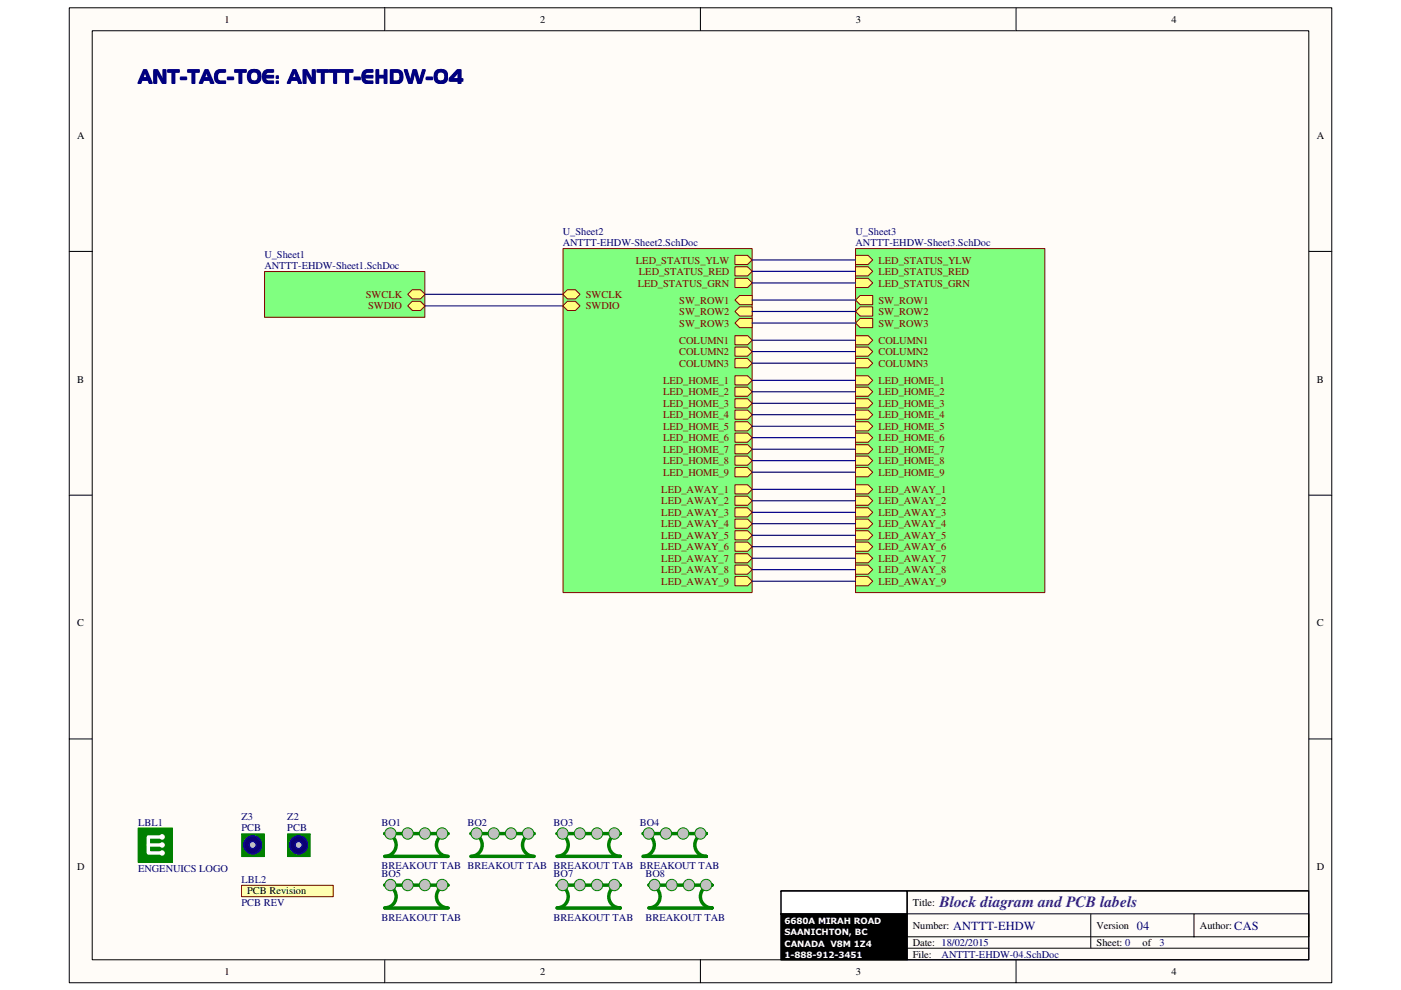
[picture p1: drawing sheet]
<svg xmlns="http://www.w3.org/2000/svg" width="297mm" height="210mm" viewBox="0 0 297 210" stroke-linecap="round" stroke-linejoin="round" font-family="sans-serif">
<path d="M14.7 1.7h267.7v206.7h-267.7z" fill="#fffcf8"/>
<path d="M14.7 1.7h267.7v206.7h-267.7z" fill="none" stroke="#000" stroke-width=".21"/>
<path d="M19.6 6.6h257.9v196.9h-257.9z" fill="#fffcf8"/>
<g fill="none" stroke="#000" stroke-width=".21">
<path d="M19.6 6.5h257.9v197h-257.9zM81.6 1.6v4.9M148.5 1.6v4.9M215.4 1.6v4.9M14.7 53.3h4.9M277.5 53.3h4.9M14.7 105h4.9M277.5 105h4.9M14.7 156.7h4.9M277.5 156.7h4.9M165.6 188.9h26.7M192.3 198.6h85.2v-4.8h-24.4v4.8"/>
<path d="M192.3 193.8h60.8M231.3 193.8v7.2M277.5 188.9h-85.2v14.6M81.6 203.5v4.9M148.5 203.5v4.9M192.3 201h85.2M215.4 203.5v4.9"/>
</g>
<path d="M165.6 189h26.7v4.8h-26.7z" fill="#fff"/>
<path d="M165.6 188.9h26.7v4.9h-26.7zM165.6 193.8h26.7v9.7h-26.7z" fill="none" stroke="#000" stroke-width=".21"/>
<path d="M165.6 188.9h111.9v14.6h-111.9zM165.6 193.8h26.7M192.3 188.9v14.6" fill="none" stroke="#000" stroke-width=".24"/>
<path d="M165.6 193.8h26.7v9.7h-26.7z" fill="#000"/>
<path d="M56.1 57.6h34v9.7h-34z" fill="#80ff80"/>
<path d="M56.1 57.6h34v9.7h-34z" fill="none" stroke="#800000" stroke-width=".21"/>
<path d="M87.4 61.4h1.8l.9 1-.9 1h-1.8l-1-1z" fill-rule="evenodd" fill="#ffff80"/>
<path d="M87.4 61.4h1.8l.9 1-.9 1h-1.8l-1-1z" fill="none" stroke="#800000" stroke-width=".21"/>
<path d="M87.4 63.9h1.8l.9 1-.9 .9h-1.8l-1-.9z" fill-rule="evenodd" fill="#ffff80"/>
<path d="M87.4 63.9h1.8l.9 1-.9 .9h-1.8l-1-.9z" fill="none" stroke="#800000" stroke-width=".21"/>
<path d="M90.1 62.4h29.2M90.1 64.9h29.2" fill="none" stroke="#000080" stroke-width=".24"/>
<path d="M119.4 52.7h40.1v72.9h-40.1z" fill="#80ff80"/>
<path d="M119.4 52.7h40.1v72.9h-40.1z" fill="none" stroke="#800000" stroke-width=".21"/>
<path d="M155.8 63.6l1-.9h2.7v1.9h-2.7z" fill-rule="evenodd" fill="#ffff80"/>
<path d="M155.8 63.6l1-.9h2.7v1.9h-2.7z" fill="none" stroke="#800000" stroke-width=".21"/>
<path d="M155.8 66l1-.9h2.7v1.9h-2.7z" fill-rule="evenodd" fill="#ffff80"/>
<path d="M155.8 66l1-.9h2.7v1.9h-2.7z" fill="none" stroke="#800000" stroke-width=".21"/>
<path d="M155.8 68.5l1-1h2.7v2h-2.7z" fill-rule="evenodd" fill="#ffff80"/>
<path d="M155.8 68.5l1-1h2.7v2h-2.7z" fill="none" stroke="#800000" stroke-width=".21"/>
<path d="M155.8 54.1h2.7l1 1-1 1h-2.7z" fill-rule="evenodd" fill="#ffff80"/>
<path d="M155.8 54.1h2.7l1 1-1 1h-2.7z" fill="none" stroke="#800000" stroke-width=".21"/>
<path d="M155.8 56.6h2.7l1 .9-1 1h-2.7z" fill-rule="evenodd" fill="#ffff80"/>
<path d="M155.8 56.6h2.7l1 .9-1 1h-2.7z" fill="none" stroke="#800000" stroke-width=".21"/>
<path d="M155.8 59h2.7l1 1-1 1h-2.7z" fill-rule="evenodd" fill="#ffff80"/>
<path d="M155.8 59h2.7l1 1-1 1h-2.7z" fill="none" stroke="#800000" stroke-width=".21"/>
<path d="M119.3 62.4l1-1h1.7l1 1-1 1h-1.7z" fill-rule="evenodd" fill="#ffff80"/>
<path d="M119.3 62.4l1-1h1.7l1 1-1 1h-1.7z" fill="none" stroke="#800000" stroke-width=".21"/>
<path d="M119.3 64.9l1-1h1.7l1 1-1 .9h-1.7z" fill-rule="evenodd" fill="#ffff80"/>
<path d="M119.3 64.9l1-1h1.7l1 1-1 .9h-1.7z" fill="none" stroke="#800000" stroke-width=".21"/>
<path d="M155.8 71.2h2.7l1 .9-1 1h-2.7z" fill-rule="evenodd" fill="#ffff80"/>
<path d="M155.8 71.2h2.7l1 .9-1 1h-2.7z" fill="none" stroke="#800000" stroke-width=".21"/>
<path d="M155.8 73.6h2.7l1 .9-1 1h-2.7z" fill-rule="evenodd" fill="#ffff80"/>
<path d="M155.8 73.6h2.7l1 .9-1 1h-2.7z" fill="none" stroke="#800000" stroke-width=".21"/>
<path d="M155.8 76h2.7l1 1-1 1h-2.7z" fill-rule="evenodd" fill="#ffff80"/>
<path d="M155.8 76h2.7l1 1-1 1h-2.7z" fill="none" stroke="#800000" stroke-width=".21"/>
<path d="M155.8 99.1h2.7l1 1-1 1h-2.7z" fill-rule="evenodd" fill="#ffff80"/>
<path d="M155.8 99.1h2.7l1 1-1 1h-2.7z" fill="none" stroke="#800000" stroke-width=".21"/>
<path d="M155.8 122.3h2.7l1 .9-1 1h-2.7z" fill-rule="evenodd" fill="#ffff80"/>
<path d="M155.8 122.3h2.7l1 .9-1 1h-2.7z" fill="none" stroke="#800000" stroke-width=".21"/>
<path d="M155.8 79.7h2.7l1 .9-1 1h-2.7z" fill-rule="evenodd" fill="#ffff80"/>
<path d="M155.8 79.7h2.7l1 .9-1 1h-2.7z" fill="none" stroke="#800000" stroke-width=".21"/>
<path d="M155.8 82.1h2.7l1 1-1 .9h-2.7z" fill-rule="evenodd" fill="#ffff80"/>
<path d="M155.8 82.1h2.7l1 1-1 .9h-2.7z" fill="none" stroke="#800000" stroke-width=".21"/>
<path d="M155.8 84.5h2.7l1 1-1 1h-2.7z" fill-rule="evenodd" fill="#ffff80"/>
<path d="M155.8 84.5h2.7l1 1-1 1h-2.7z" fill="none" stroke="#800000" stroke-width=".21"/>
<path d="M155.8 87h2.7l1 .9-1 1h-2.7z" fill-rule="evenodd" fill="#ffff80"/>
<path d="M155.8 87h2.7l1 .9-1 1h-2.7z" fill="none" stroke="#800000" stroke-width=".21"/>
<path d="M155.8 89.4h2.7l1 1-1 1h-2.7z" fill-rule="evenodd" fill="#ffff80"/>
<path d="M155.8 89.4h2.7l1 1-1 1h-2.7z" fill="none" stroke="#800000" stroke-width=".21"/>
<path d="M155.8 91.8h2.7l1 1-1 1h-2.7z" fill-rule="evenodd" fill="#ffff80"/>
<path d="M155.8 91.8h2.7l1 1-1 1h-2.7z" fill="none" stroke="#800000" stroke-width=".21"/>
<path d="M155.8 94.3h2.7l1 .9-1 1h-2.7z" fill-rule="evenodd" fill="#ffff80"/>
<path d="M155.8 94.3h2.7l1 .9-1 1h-2.7z" fill="none" stroke="#800000" stroke-width=".21"/>
<path d="M155.8 96.7h2.7l1 1-1 .9h-2.7z" fill-rule="evenodd" fill="#ffff80"/>
<path d="M155.8 96.7h2.7l1 1-1 .9h-2.7z" fill="none" stroke="#800000" stroke-width=".21"/>
<path d="M155.8 102.8h2.7l1 1-1 .9h-2.7z" fill-rule="evenodd" fill="#ffff80"/>
<path d="M155.8 102.8h2.7l1 1-1 .9h-2.7z" fill="none" stroke="#800000" stroke-width=".21"/>
<path d="M155.8 105.2h2.7l1 1-1 .9h-2.7z" fill-rule="evenodd" fill="#ffff80"/>
<path d="M155.8 105.2h2.7l1 1-1 .9h-2.7z" fill="none" stroke="#800000" stroke-width=".21"/>
<path d="M155.8 107.7h2.7l1 .9-1 1h-2.7z" fill-rule="evenodd" fill="#ffff80"/>
<path d="M155.8 107.7h2.7l1 .9-1 1h-2.7z" fill="none" stroke="#800000" stroke-width=".21"/>
<path d="M155.8 110.1h2.7l1 .9-1 1h-2.7z" fill-rule="evenodd" fill="#ffff80"/>
<path d="M155.8 110.1h2.7l1 .9-1 1h-2.7z" fill="none" stroke="#800000" stroke-width=".21"/>
<path d="M155.8 112.5h2.7l1 1-1 1h-2.7z" fill-rule="evenodd" fill="#ffff80"/>
<path d="M155.8 112.5h2.7l1 1-1 1h-2.7z" fill="none" stroke="#800000" stroke-width=".21"/>
<path d="M155.8 114.9h2.7l1 1-1 1h-2.7z" fill-rule="evenodd" fill="#ffff80"/>
<path d="M155.8 114.9h2.7l1 1-1 1h-2.7z" fill="none" stroke="#800000" stroke-width=".21"/>
<path d="M155.8 117.4h2.7l1 1-1 .9h-2.7z" fill-rule="evenodd" fill="#ffff80"/>
<path d="M155.8 117.4h2.7l1 1-1 .9h-2.7z" fill="none" stroke="#800000" stroke-width=".21"/>
<path d="M155.8 119.8h2.7l1 1-1 1h-2.7z" fill-rule="evenodd" fill="#ffff80"/>
<path d="M155.8 119.8h2.7l1 1-1 1h-2.7z" fill="none" stroke="#800000" stroke-width=".21"/>
<path d="M181.4 52.7h40.1v72.9h-40.1z" fill="#80ff80"/>
<path d="M181.4 52.7h40.1v72.9h-40.1z" fill="none" stroke="#800000" stroke-width=".21"/>
<path d="M182.4 62.7h2.6v1.9h-2.6l-1-1z" fill-rule="evenodd" fill="#ffff80"/>
<path d="M182.4 62.7h2.6v1.9h-2.6l-1-1z" fill="none" stroke="#800000" stroke-width=".21"/>
<path d="M181.4 66l1-.9h2.6v1.9h-2.6z" fill-rule="evenodd" fill="#ffff80"/>
<path d="M181.4 66l1-.9h2.6v1.9h-2.6z" fill="none" stroke="#800000" stroke-width=".21"/>
<path d="M182.4 67.5h2.6v2h-2.6l-1-1z" fill-rule="evenodd" fill="#ffff80"/>
<path d="M182.4 67.5h2.6v2h-2.6l-1-1z" fill="none" stroke="#800000" stroke-width=".21"/>
<path d="M181.4 71.2h2.7l.9 .9-.9 1h-2.7z" fill-rule="evenodd" fill="#ffff80"/>
<path d="M181.4 71.2h2.7l.9 .9-.9 1h-2.7z" fill="none" stroke="#800000" stroke-width=".21"/>
<path d="M181.4 73.6h2.7l.9 .9-.9 1h-2.7z" fill-rule="evenodd" fill="#ffff80"/>
<path d="M181.4 73.6h2.7l.9 .9-.9 1h-2.7z" fill="none" stroke="#800000" stroke-width=".21"/>
<path d="M181.4 76h2.7l.9 1-.9 1h-2.7z" fill-rule="evenodd" fill="#ffff80"/>
<path d="M181.4 76h2.7l.9 1-.9 1h-2.7z" fill="none" stroke="#800000" stroke-width=".21"/>
<path d="M181.4 59h2.7l.9 1-.9 1h-2.7z" fill-rule="evenodd" fill="#ffff80"/>
<path d="M181.4 59h2.7l.9 1-.9 1h-2.7z" fill="none" stroke="#800000" stroke-width=".21"/>
<path d="M181.4 56.6h2.7l.9 .9-.9 1h-2.7z" fill-rule="evenodd" fill="#ffff80"/>
<path d="M181.4 56.6h2.7l.9 .9-.9 1h-2.7z" fill="none" stroke="#800000" stroke-width=".21"/>
<path d="M181.4 54.1h2.7l.9 1-.9 1h-2.7z" fill-rule="evenodd" fill="#ffff80"/>
<path d="M181.4 54.1h2.7l.9 1-.9 1h-2.7z" fill="none" stroke="#800000" stroke-width=".21"/>
<path d="M181.4 99.1h2.7l.9 1-.9 1h-2.7z" fill-rule="evenodd" fill="#ffff80"/>
<path d="M181.4 99.1h2.7l.9 1-.9 1h-2.7z" fill="none" stroke="#800000" stroke-width=".21"/>
<path d="M181.4 122.3h2.7l.9 .9-.9 1h-2.7z" fill-rule="evenodd" fill="#ffff80"/>
<path d="M181.4 122.3h2.7l.9 .9-.9 1h-2.7z" fill="none" stroke="#800000" stroke-width=".21"/>
<path d="M181.4 79.7h2.7l.9 .9-.9 1h-2.7z" fill-rule="evenodd" fill="#ffff80"/>
<path d="M181.4 79.7h2.7l.9 .9-.9 1h-2.7z" fill="none" stroke="#800000" stroke-width=".21"/>
<path d="M181.4 82.1h2.7l.9 1-.9 .9h-2.7z" fill-rule="evenodd" fill="#ffff80"/>
<path d="M181.4 82.1h2.7l.9 1-.9 .9h-2.7z" fill="none" stroke="#800000" stroke-width=".21"/>
<path d="M181.4 84.5h2.7l.9 1-.9 1h-2.7z" fill-rule="evenodd" fill="#ffff80"/>
<path d="M181.4 84.5h2.7l.9 1-.9 1h-2.7z" fill="none" stroke="#800000" stroke-width=".21"/>
<path d="M181.4 87h2.7l.9 .9-.9 1h-2.7z" fill-rule="evenodd" fill="#ffff80"/>
<path d="M181.4 87h2.7l.9 .9-.9 1h-2.7z" fill="none" stroke="#800000" stroke-width=".21"/>
<path d="M181.4 89.4h2.7l.9 1-.9 1h-2.7z" fill-rule="evenodd" fill="#ffff80"/>
<path d="M181.4 89.4h2.7l.9 1-.9 1h-2.7z" fill="none" stroke="#800000" stroke-width=".21"/>
<path d="M181.4 91.8h2.7l.9 1-.9 1h-2.7z" fill-rule="evenodd" fill="#ffff80"/>
<path d="M181.4 91.8h2.7l.9 1-.9 1h-2.7z" fill="none" stroke="#800000" stroke-width=".21"/>
<path d="M181.4 94.3h2.7l.9 .9-.9 1h-2.7z" fill-rule="evenodd" fill="#ffff80"/>
<path d="M181.4 94.3h2.7l.9 .9-.9 1h-2.7z" fill="none" stroke="#800000" stroke-width=".21"/>
<path d="M181.4 96.7h2.7l.9 1-.9 .9h-2.7z" fill-rule="evenodd" fill="#ffff80"/>
<path d="M181.4 96.7h2.7l.9 1-.9 .9h-2.7z" fill="none" stroke="#800000" stroke-width=".21"/>
<path d="M181.4 102.8h2.7l.9 1-.9 .9h-2.7z" fill-rule="evenodd" fill="#ffff80"/>
<path d="M181.4 102.8h2.7l.9 1-.9 .9h-2.7z" fill="none" stroke="#800000" stroke-width=".21"/>
<path d="M181.4 105.2h2.7l.9 1-.9 .9h-2.7z" fill-rule="evenodd" fill="#ffff80"/>
<path d="M181.4 105.2h2.7l.9 1-.9 .9h-2.7z" fill="none" stroke="#800000" stroke-width=".21"/>
<path d="M181.4 107.7h2.7l.9 .9-.9 1h-2.7z" fill-rule="evenodd" fill="#ffff80"/>
<path d="M181.4 107.7h2.7l.9 .9-.9 1h-2.7z" fill="none" stroke="#800000" stroke-width=".21"/>
<path d="M181.4 110.1h2.7l.9 .9-.9 1h-2.7z" fill-rule="evenodd" fill="#ffff80"/>
<path d="M181.4 110.1h2.7l.9 .9-.9 1h-2.7z" fill="none" stroke="#800000" stroke-width=".21"/>
<path d="M181.4 112.5h2.7l.9 1-.9 1h-2.7z" fill-rule="evenodd" fill="#ffff80"/>
<path d="M181.4 112.5h2.7l.9 1-.9 1h-2.7z" fill="none" stroke="#800000" stroke-width=".21"/>
<path d="M181.4 114.9h2.7l.9 1-.9 1h-2.7z" fill-rule="evenodd" fill="#ffff80"/>
<path d="M181.4 114.9h2.7l.9 1-.9 1h-2.7z" fill="none" stroke="#800000" stroke-width=".21"/>
<path d="M181.4 117.4h2.7l.9 1-.9 .9h-2.7z" fill-rule="evenodd" fill="#ffff80"/>
<path d="M181.4 117.4h2.7l.9 1-.9 .9h-2.7z" fill="none" stroke="#800000" stroke-width=".21"/>
<path d="M181.4 119.8h2.7l.9 1-.9 1h-2.7z" fill-rule="evenodd" fill="#ffff80"/>
<path d="M181.4 119.8h2.7l.9 1-.9 1h-2.7z" fill="none" stroke="#800000" stroke-width=".21"/>
<g fill="none" stroke="#000080" stroke-width=".24">
<path d="M159.5 55.1h21.9M159.5 57.5h21.9M159.5 60h21.9M159.5 63.6h21.9M159.5 66h21.9M159.5 68.5h21.9M159.5 72.1h21.9M159.5 74.5h21.9M159.5 77h21.9M159.5 80.6h21.9M159.5 83.1h21.9M159.5 85.5h21.9"/>
<path d="M159.5 87.9h21.9M159.5 90.4h21.9M159.5 92.8h21.9M159.5 95.2h21.9M159.5 97.7h21.9M159.5 100.1h21.9M159.5 103.8h21.9M159.5 106.2h21.9M159.5 108.6h21.9M159.5 111h21.9M159.5 113.5h21.9M159.5 115.9h21.9"/>
<path d="M159.5 118.4h21.9M159.5 120.8h21.9M159.5 123.2h21.9"/>
</g>
<path d="M51.3 187.7h19.4v2.4h-19.4z" fill="#ffffb0"/>
<path d="M51.2 187.7h19.5v2.4h-19.5z" fill="none" stroke="#800000" stroke-width=".21"/>
<path d="M61 176.8h4.8v4.8h-4.8z" fill="#008000"/>
<path d="M61 176.8h4.8v4.8h-4.8z" fill="none" stroke="#008000" stroke-width=".21"/>
<circle cx="63.3" cy="179.1" r="1.92" fill="#11037f"/>
<circle cx="63.3" cy="179.1" r="1.92" fill="none" stroke="#00f" stroke-width=".21"/>
<circle cx="63.3" cy="179.1" r=".7" fill="#c0c0c0"/>
<circle cx="63.3" cy="179.1" r=".7" fill="none" stroke="#00f" stroke-width=".21"/>
<path d="M51.3 176.8h4.7v4.8h-4.7z" fill="#008000"/>
<path d="M51.2 176.8h4.8v4.8h-4.8z" fill="none" stroke="#008000" stroke-width=".21"/>
<circle cx="53.6" cy="179.1" r="1.92" fill="#11037f"/>
<circle cx="53.6" cy="179.1" r="1.92" fill="none" stroke="#00f" stroke-width=".21"/>
<circle cx="53.6" cy="179.1" r=".7" fill="#c0c0c0"/>
<circle cx="53.6" cy="179.1" r=".7" fill="none" stroke="#00f" stroke-width=".21"/>
<path d="M29.3 175.6h7.3v7.2h-7.3z" fill="#008000"/>
<path d="M29.3 175.6h7.3v7.2h-7.3z" fill="none" stroke="#008000" stroke-width=".21"/>
<circle cx="34.4" cy="177.4" r=".48" fill="#fff"/>
<circle cx="34.4" cy="177.4" r=".48" fill="none" stroke="#fff" stroke-width=".21"/>
<circle cx="34.4" cy="179.2" r=".46" fill="#fff"/>
<circle cx="34.4" cy="179.2" r=".46" fill="none" stroke="#fff" stroke-width=".21"/>
<circle cx="34.4" cy="180.8" r=".46" fill="#fff"/>
<circle cx="34.4" cy="180.8" r=".46" fill="none" stroke="#fff" stroke-width=".21"/>
<path d="M31.5 179.2h2.9M34.4 177.5h-2.9v3.3h2.9" fill="none" stroke="#fff" stroke-width=".73"/>
<path d="M81.6 181.6a2.41 2.41 0 0 0 2.4-2.4 2.41 2.41 0 0 0-2.4-2.5h13.4a2.41 2.41 0 0 0-2.5 2.5 2.41 2.41 0 0 0 2.5 2.4" fill="none" stroke="#008000" stroke-width=".73"/>
<circle cx="82.8" cy="176.7" r="1.2" fill="#c0c0c0"/>
<circle cx="82.8" cy="176.7" r="1.2" fill="none" stroke="#008000" stroke-width=".21"/>
<circle cx="86.4" cy="176.7" r="1.2" fill="#c0c0c0"/>
<circle cx="86.4" cy="176.7" r="1.2" fill="none" stroke="#008000" stroke-width=".21"/>
<circle cx="90.1" cy="176.7" r="1.19" fill="#c0c0c0"/>
<circle cx="90.1" cy="176.7" r="1.19" fill="none" stroke="#008000" stroke-width=".21"/>
<circle cx="93.7" cy="176.7" r="1.21" fill="#c0c0c0"/>
<circle cx="93.7" cy="176.7" r="1.21" fill="none" stroke="#008000" stroke-width=".21"/>
<path d="M81.6 181.6h13.4M99.9 181.6a2.41 2.41 0 0 0 2.3-2.4 2.41 2.41 0 0 0-2.3-2.5h13.3a2.41 2.41 0 0 0-2.4 2.5 2.41 2.41 0 0 0 2.4 2.4" fill="none" stroke="#008000" stroke-width=".73"/>
<circle cx="101" cy="176.7" r="1.2" fill="#c0c0c0"/>
<circle cx="101" cy="176.7" r="1.2" fill="none" stroke="#008000" stroke-width=".21"/>
<circle cx="104.7" cy="176.7" r="1.2" fill="#c0c0c0"/>
<circle cx="104.7" cy="176.7" r="1.2" fill="none" stroke="#008000" stroke-width=".21"/>
<circle cx="108.3" cy="176.7" r="1.19" fill="#c0c0c0"/>
<circle cx="108.3" cy="176.7" r="1.19" fill="none" stroke="#008000" stroke-width=".21"/>
<circle cx="112" cy="176.7" r="1.2" fill="#c0c0c0"/>
<circle cx="112" cy="176.7" r="1.2" fill="none" stroke="#008000" stroke-width=".21"/>
<path d="M99.9 181.6h13.3M118.1 181.6a2.41 2.41 0 0 0 2.4-2.4 2.41 2.41 0 0 0-2.4-2.5h13.4a2.41 2.41 0 0 0-2.4 2.5 2.41 2.41 0 0 0 2.4 2.4" fill="none" stroke="#008000" stroke-width=".73"/>
<circle cx="119.3" cy="176.7" r="1.2" fill="#c0c0c0"/>
<circle cx="119.3" cy="176.7" r="1.2" fill="none" stroke="#008000" stroke-width=".21"/>
<circle cx="122.9" cy="176.7" r="1.19" fill="#c0c0c0"/>
<circle cx="122.9" cy="176.7" r="1.19" fill="none" stroke="#008000" stroke-width=".21"/>
<circle cx="126.6" cy="176.7" r="1.21" fill="#c0c0c0"/>
<circle cx="126.6" cy="176.7" r="1.21" fill="none" stroke="#008000" stroke-width=".21"/>
<circle cx="130.2" cy="176.7" r="1.2" fill="#c0c0c0"/>
<circle cx="130.2" cy="176.7" r="1.2" fill="none" stroke="#008000" stroke-width=".21"/>
<path d="M81.6 192.5a2.41 2.41 0 0 0 2.4-2.4 2.41 2.41 0 0 0-2.4-2.4h13.4a2.41 2.41 0 0 0-2.5 2.4 2.41 2.41 0 0 0 2.5 2.4M118.1 181.6h13.4" fill="none" stroke="#008000" stroke-width=".73"/>
<circle cx="82.8" cy="187.6" r="1.21" fill="#c0c0c0"/>
<circle cx="82.8" cy="187.6" r="1.21" fill="none" stroke="#008000" stroke-width=".21"/>
<circle cx="86.4" cy="187.6" r="1.2" fill="#c0c0c0"/>
<circle cx="86.4" cy="187.6" r="1.2" fill="none" stroke="#008000" stroke-width=".21"/>
<circle cx="90.1" cy="187.6" r="1.2" fill="#c0c0c0"/>
<circle cx="90.1" cy="187.6" r="1.2" fill="none" stroke="#008000" stroke-width=".21"/>
<circle cx="93.7" cy="187.6" r="1.21" fill="#c0c0c0"/>
<circle cx="93.7" cy="187.6" r="1.21" fill="none" stroke="#008000" stroke-width=".21"/>
<path d="M81.6 192.5h13.4M118.1 192.5a2.41 2.41 0 0 0 2.4-2.4 2.41 2.41 0 0 0-2.4-2.4h13.4a2.41 2.41 0 0 0-2.4 2.4 2.41 2.41 0 0 0 2.4 2.4" fill="none" stroke="#008000" stroke-width=".73"/>
<circle cx="119.3" cy="187.6" r="1.2" fill="#c0c0c0"/>
<circle cx="119.3" cy="187.6" r="1.2" fill="none" stroke="#008000" stroke-width=".21"/>
<circle cx="122.9" cy="187.6" r="1.2" fill="#c0c0c0"/>
<circle cx="122.9" cy="187.6" r="1.2" fill="none" stroke="#008000" stroke-width=".21"/>
<circle cx="126.6" cy="187.6" r="1.21" fill="#c0c0c0"/>
<circle cx="126.6" cy="187.6" r="1.21" fill="none" stroke="#008000" stroke-width=".21"/>
<circle cx="130.2" cy="187.6" r="1.2" fill="#c0c0c0"/>
<circle cx="130.2" cy="187.6" r="1.2" fill="none" stroke="#008000" stroke-width=".21"/>
<path d="M118.1 192.5h13.4M136.4 181.6a2.41 2.41 0 0 0 2.3-2.4 2.41 2.41 0 0 0-2.3-2.5h13.4a2.41 2.41 0 0 0-2.5 2.5 2.41 2.41 0 0 0 2.5 2.4h-.1" fill="none" stroke="#008000" stroke-width=".73"/>
<circle cx="137.5" cy="176.7" r="1.19" fill="#c0c0c0"/>
<circle cx="137.5" cy="176.7" r="1.19" fill="none" stroke="#008000" stroke-width=".21"/>
<circle cx="141.2" cy="176.7" r="1.21" fill="#c0c0c0"/>
<circle cx="141.2" cy="176.7" r="1.21" fill="none" stroke="#008000" stroke-width=".21"/>
<circle cx="144.8" cy="176.7" r="1.2" fill="#c0c0c0"/>
<circle cx="144.8" cy="176.7" r="1.2" fill="none" stroke="#008000" stroke-width=".21"/>
<circle cx="148.5" cy="176.7" r="1.2" fill="#c0c0c0"/>
<circle cx="148.5" cy="176.7" r="1.2" fill="none" stroke="#008000" stroke-width=".21"/>
<path d="M136.4 181.6h13.3M137.6 192.5a2.41 2.41 0 0 0 2.4-2.4 2.41 2.41 0 0 0-2.4-2.4h13.4a2.41 2.41 0 0 0-2.5 2.4 2.41 2.41 0 0 0 2.5 2.4" fill="none" stroke="#008000" stroke-width=".73"/>
<circle cx="138.7" cy="187.6" r="1.2" fill="#c0c0c0"/>
<circle cx="138.7" cy="187.6" r="1.2" fill="none" stroke="#008000" stroke-width=".21"/>
<circle cx="142.4" cy="187.6" r="1.2" fill="#c0c0c0"/>
<circle cx="142.4" cy="187.6" r="1.2" fill="none" stroke="#008000" stroke-width=".21"/>
<circle cx="146.1" cy="187.6" r="1.21" fill="#c0c0c0"/>
<circle cx="146.1" cy="187.6" r="1.21" fill="none" stroke="#008000" stroke-width=".21"/>
<circle cx="149.7" cy="187.6" r="1.21" fill="#c0c0c0"/>
<circle cx="149.7" cy="187.6" r="1.21" fill="none" stroke="#008000" stroke-width=".21"/>
<path d="M137.6 192.5h13.4" fill="none" stroke="#008000" stroke-width=".73"/>
<text font-size="4.1" fill="#000080" x="29.4" y="17.7">ANT-TAC-TOE: ANTTT-EHDW-04</text>
<text font-size="3.3" fill="#421c8b" x="199.2" y="192.3">Block diagram and PCB labels</text>
<g font-size="2.6" fill="#000080">
<text x="202.1" y="197.1">ANTTT-EHDW</text>
<text x="241" y="197.1">04</text>
<text x="261.7" y="197.1">CAS</text>
</g>
<g font-size="2.2">
<text x="47.6" y="4.8">1</text>
<text x="114.5" y="4.8">2</text>
<text x="181.4" y="4.8">3</text>
<text x="248.4" y="4.8">4</text>
<text x="16.3" y="29.4">A</text>
<text x="279.2" y="29.4">A</text>
<text x="16.4" y="81.1">B</text>
<text x="279.2" y="81.1">B</text>
<text x="16.4" y="132.8">C</text>
<text x="279.2" y="132.8">C</text>
<text x="16.3" y="184.5">D</text>
<text x="279.2" y="184.5">D</text>
<text x="52.4" y="189.7">PCB Revision</text>
<text x="193.5" y="192.1">Title:</text>
<text x="193.5" y="196.9">Number:</text>
<text x="232.5" y="196.9">Version</text>
<text x="254.4" y="196.9">Author:</text>
<text x="193.5" y="200.6">Date: 18/02/2015</text>
<text x="193.5" y="203">File:</text>
<text x="232.5" y="200.6">Sheet: 0</text>
<text x="242.2" y="200.6">of</text>
<text x="47.6" y="206.7">1</text>
<text x="114.5" y="206.7">2</text>
<text x="181.4" y="206.7">3</text>
<text x="248.4" y="206.7">4</text>
</g>
<g font-size="2.2" fill="#000080">
<text x="119.3" y="49.8">U_Sheet2</text>
<text x="119.3" y="52.2">ANTTT-EHDW-Sheet2.SchDoc</text>
<text x="181.4" y="49.8">U_Sheet3</text>
<text x="181.4" y="52.2">ANTTT-EHDW-Sheet3.SchDoc</text>
<text x="56" y="54.7">U_Sheet1</text>
<text x="56" y="57.1">ANTTT-EHDW-Sheet1.SchDoc</text>
<text x="51.2" y="173.8">Z3</text>
<text x="60.9" y="173.8">Z2</text>
<text x="29.3" y="175">LBL1</text>
<text x="51.2" y="176.3">PCB</text>
<text x="60.9" y="176.3">PCB</text>
<text x="80.9" y="175">BO1</text>
<text x="99.1" y="175">BO2</text>
<text x="117.4" y="175">BO3</text>
<text x="135.6" y="175">BO4</text>
<text x="29.3" y="184.8">ENGENUICS LOGO</text>
<text x="80.9" y="184.3">BREAKOUT TAB BREAKOUT TAB BREAKOUT TAB BREAKOUT TAB</text>
<text x="51.2" y="187.2">LBL2</text>
<text x="80.9" y="186">BO5</text>
<text x="117.4" y="186">BO7</text>
<text x="136.9" y="186">BO8</text>
<text x="51.2" y="192.1">PCB REV</text>
<text x="80.9" y="195.2">BREAKOUT TAB</text>
<text x="117.4" y="195.2">BREAKOUT TAB</text>
<text x="136.9" y="195.2">BREAKOUT TAB</text>
<text x="199.6" y="203">ANTTT-EHDW-04.SchDoc</text>
<text x="245.9" y="200.6">3</text>
</g>
<g font-size="2.2" fill="#800000">
<text x="134.8" y="55.9">LED_STATUS_YLW</text>
<text x="135.5" y="58.3">LED_STATUS_RED</text>
<text x="186.3" y="58.3">LED_STATUS_RED</text>
<text x="186.3" y="55.9">LED_STATUS_YLW</text>
<text x="77.6" y="63.2">SWCLK</text>
<text x="78.1" y="65.6">SWDIO</text>
<text x="124.2" y="63.2">SWCLK</text>
<text x="124.2" y="65.6">SWDIO</text>
<text x="135.2" y="60.7">LED_STATUS_GRN</text>
<text x="144" y="64.4">SW_ROW1</text>
<text x="186.3" y="64.4">SW_ROW1</text>
<text x="186.3" y="60.7">LED_STATUS_GRN</text>
<text x="144" y="66.8">SW_ROW2</text>
<text x="144" y="69.3">SW_ROW3</text>
<text x="186.3" y="66.8">SW_ROW2</text>
<text x="186.3" y="69.3">SW_ROW3</text>
<text x="144" y="72.9">COLUMN1</text>
<text x="144" y="75.3">COLUMN2</text>
<text x="144" y="77.8">COLUMN3</text>
<text x="186.3" y="72.9">COLUMN1</text>
<text x="186.3" y="75.3">COLUMN2</text>
<text x="186.3" y="77.8">COLUMN3</text>
<text x="140.6" y="81.4">LED_HOME_1</text>
<text x="140.6" y="83.8">LED_HOME_2</text>
<text x="186.3" y="81.4">LED_HOME_1</text>
<text x="186.3" y="83.8">LED_HOME_2</text>
<text x="140.6" y="86.3">LED_HOME_3</text>
<text x="140.6" y="88.7">LED_HOME_4</text>
<text x="186.3" y="86.3">LED_HOME_3</text>
<text x="186.3" y="88.7">LED_HOME_4</text>
<text x="140.6" y="91.1">LED_HOME_5</text>
<text x="140.6" y="93.6">LED_HOME_6</text>
<text x="186.3" y="91.1">LED_HOME_5</text>
<text x="186.3" y="93.6">LED_HOME_6</text>
<text x="140.6" y="100.9">LED_HOME_9</text>
<text x="140.6" y="96">LED_HOME_7</text>
<text x="140.6" y="98.4">LED_HOME_8</text>
<text x="186.3" y="100.9">LED_HOME_9</text>
<text x="186.3" y="96">LED_HOME_7</text>
<text x="186.3" y="98.4">LED_HOME_8</text>
<text x="140.2" y="104.5">LED_AWAY_1</text>
<text x="140.2" y="106.9">LED_AWAY_2</text>
<text x="186.3" y="104.5">LED_AWAY_1</text>
<text x="186.3" y="106.9">LED_AWAY_2</text>
<text x="140.2" y="109.4">LED_AWAY_3</text>
<text x="140.2" y="111.8">LED_AWAY_4</text>
<text x="186.3" y="109.4">LED_AWAY_3</text>
<text x="186.3" y="111.8">LED_AWAY_4</text>
<text x="140.2" y="114.3">LED_AWAY_5</text>
<text x="140.2" y="116.7">LED_AWAY_6</text>
<text x="140.2" y="119.1">LED_AWAY_7</text>
<text x="186.3" y="114.3">LED_AWAY_5</text>
<text x="186.3" y="116.7">LED_AWAY_6</text>
<text x="186.3" y="119.1">LED_AWAY_7</text>
<text x="140.2" y="124">LED_AWAY_9</text>
<text x="140.2" y="121.5">LED_AWAY_8</text>
<text x="186.3" y="124">LED_AWAY_9</text>
<text x="186.3" y="121.5">LED_AWAY_8</text>
</g>
<g font-size="1.8" fill="#fff">
<text x="166.3" y="195.8">6680A MIRAH ROAD</text>
<text x="166.3" y="198.2">SAANICHTON, BC</text>
<text x="166.3" y="200.7">CANADA V8M 1Z4</text>
<text x="166.3" y="203.1">1-888-912-3451</text>
</g>
</svg>
